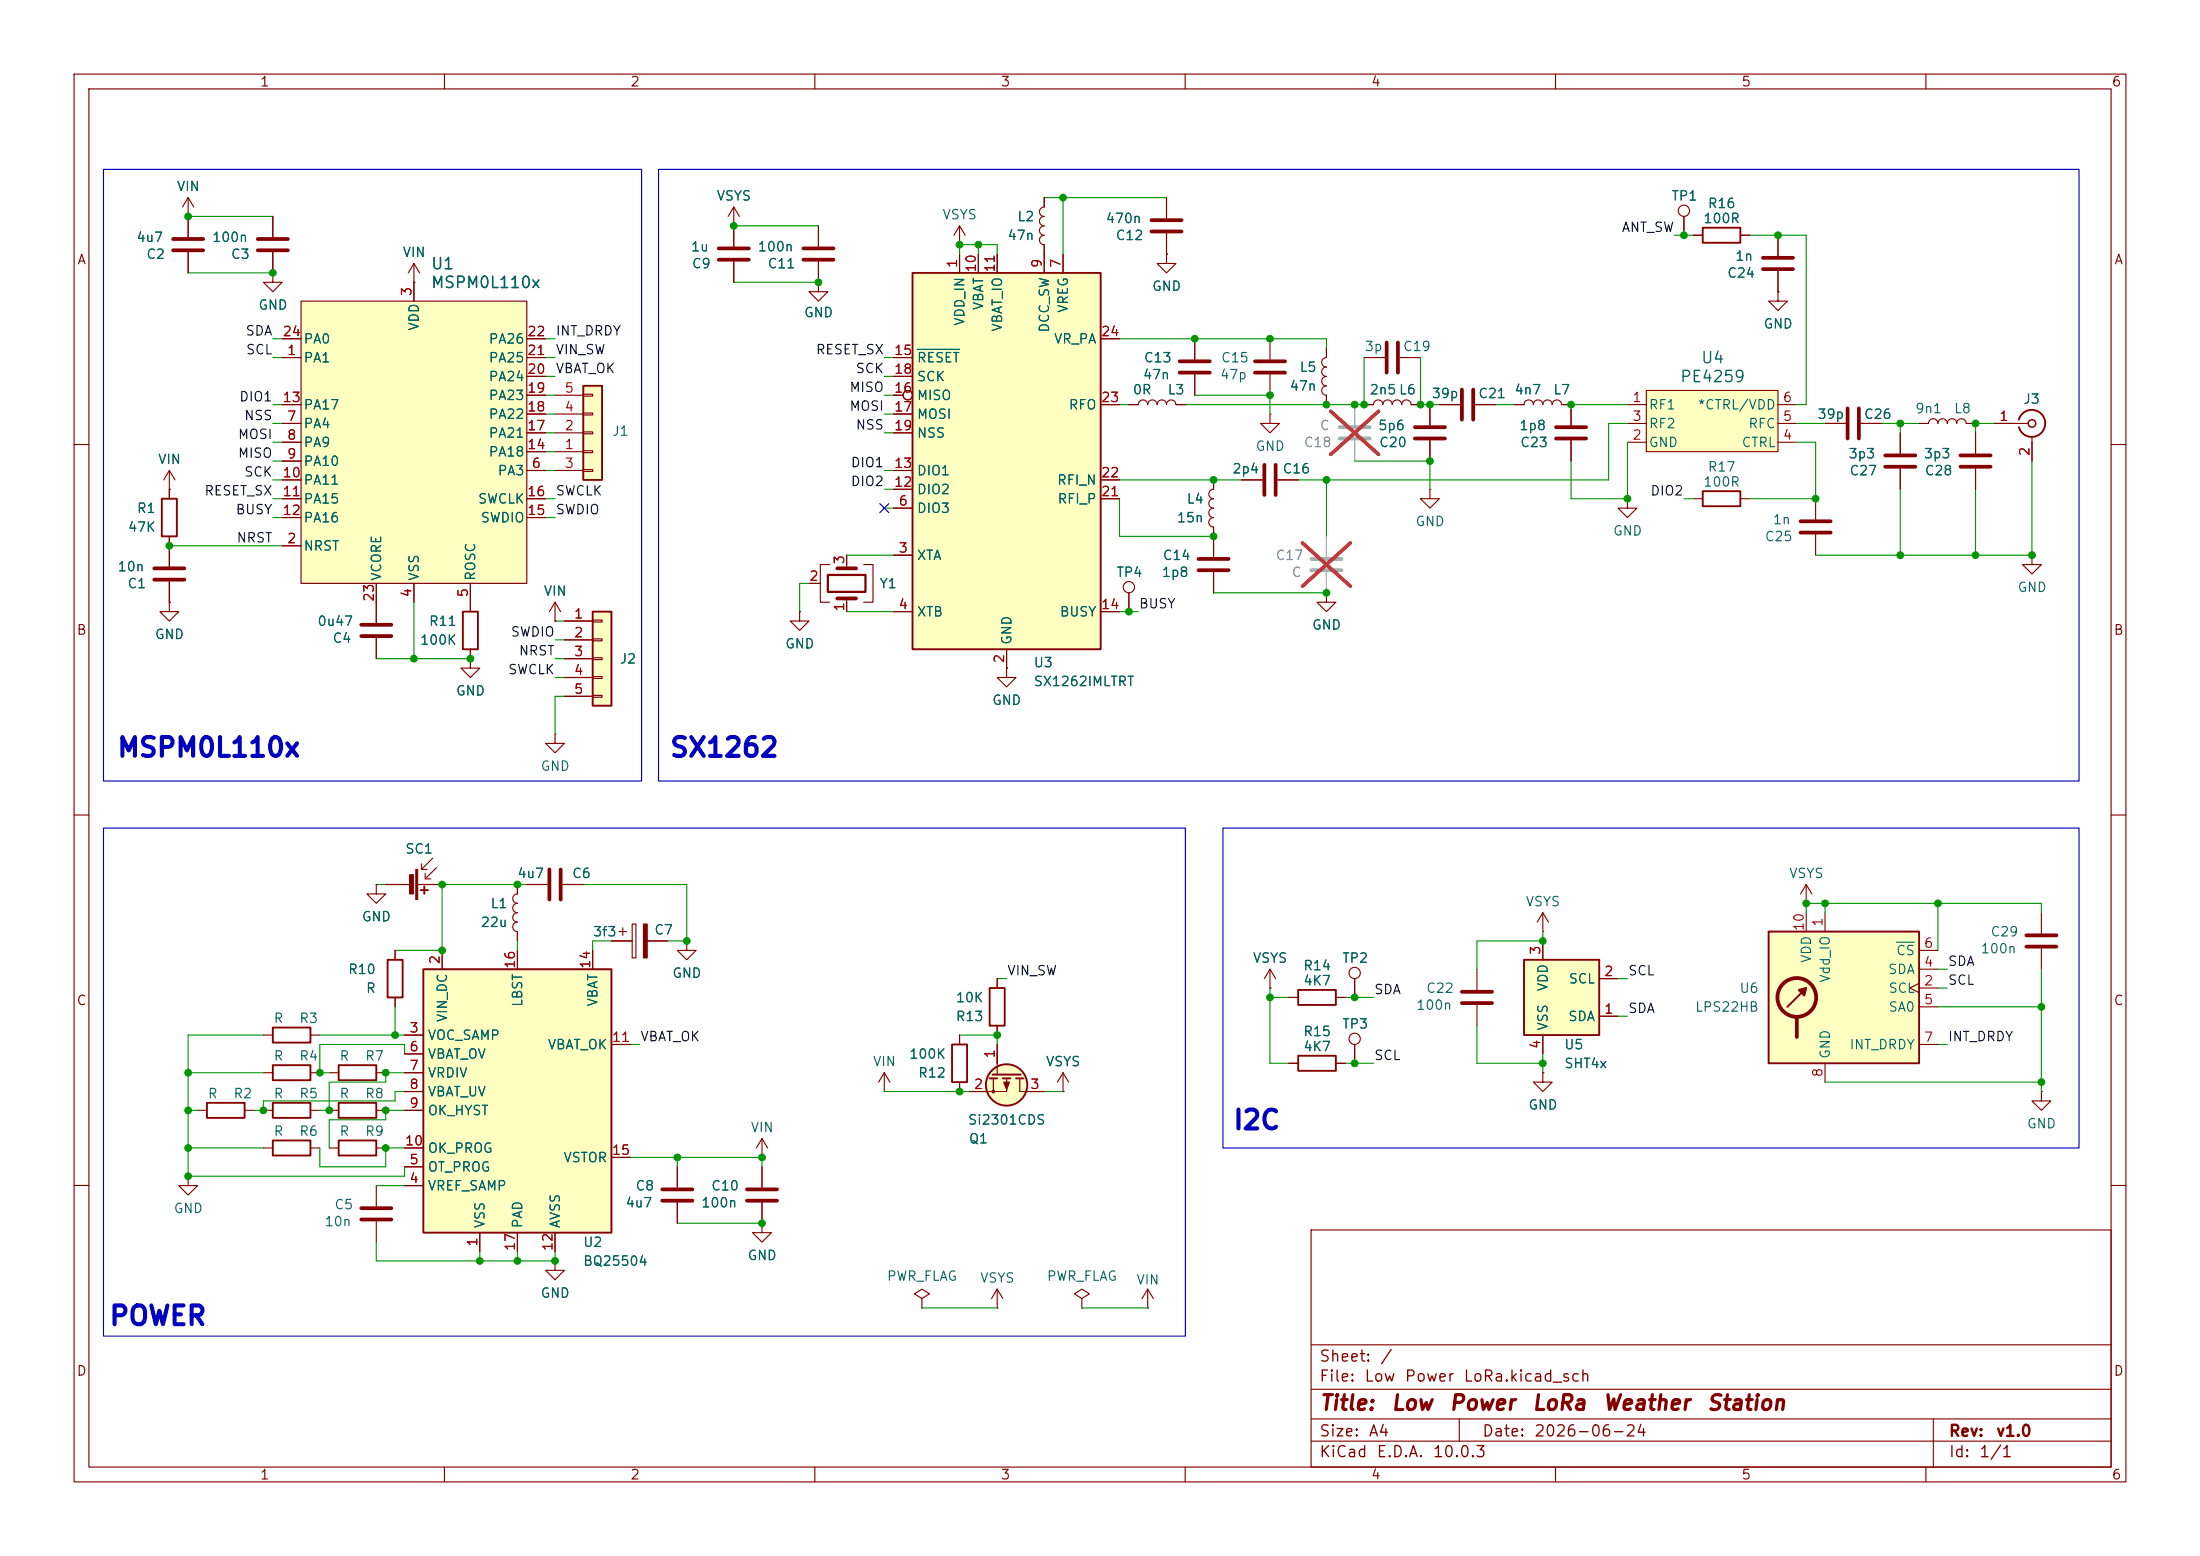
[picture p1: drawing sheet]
<svg xmlns="http://www.w3.org/2000/svg" width="297mm" height="210mm" viewBox="0 0 297 210" stroke-linecap="round" stroke-linejoin="round" font-family="sans-serif">
<g fill="none" stroke="#840000" stroke-width=".15">
<path d="M10 10h277v190h-277zM12 12h273v186h-273zM60 10v2M110 10v2M160 10v2M210 10v2M260 10v2M25.4 29.2h.1M25.4 26.7l-.8 1.2M25.4 26.7l.8 1.2M25.4 26.7v2.5M240 31.8v2.7"/>
<path d="M240 36.6v2.8M171.4 45.7v2.8M171.4 50.5v2.8M179.1 47v1.3a.64 .64 0 0 0-.7 .6 .64 .64 0 0 0 .7 .6 .64 .64 0 0 0-.7 .7 .64 .64 0 0 0 .7 .6 .64 .64 0 0 0-.7 .6 .64 .64 0 0 0 .7 .7 .64 .64 0 0 0-.7 .6 .64 .64 0 0 0 .7 .6M179.1 53.3v1.3M10 60h2M163.8 64.8v1.2a.64 .64 0 0 0-.6 .7 .64 .64 0 0 0 .6 .6M163.8 67.3a.64 .64 0 0 0-.6 .6 .64 .64 0 0 0 .6 .7 .64 .64 0 0 0-.6 .6 .64 .64 0 0 0 .6 .7 .64 .64 0 0 0-.6 .6 .64 .64 0 0 0 .6 .6M163.8 71.1v4.1M163.8 77.2v2.8M167.6 64.8h2.8M172.5 64.8h2.8"/>
<path d="M285 60h2M50.8 81.3v2.8M50.8 86.1v2.8M63.5 88.9v1.3h1.3l-1.3 1.2-1.3-1.2h1.3M63.5 88.9h.1M63.5 81.3v1.3M63.5 87.6v1.3M10 110h2M285 110h2M174 143.5h1.3M180.3 143.5h1.3M10 160h2"/>
<path d="M177 166h108v32h-108zM285 160h2M60 198v2M110 198v2M160 198v2M177 194.5h108M177 191.5h108M177 187.5h108M177 181.5h108M197 191.5v3M210 198v2M260 198v2"/>
<path d="M261 191.5v6.5"/>
</g>
<path d="M62.5 82.6h2v5h-2zM175.3 142.5h5v2h-5z" fill="none" stroke="#840000" stroke-width=".25"/>
<path d="M238 36.3h4.1M238 34.8h4.1M169.4 48.8h4.1M169.4 50.3h4.1M161.8 75.4h4.1M161.8 77h4.1M170.7 62.7v4.1M172.2 62.7v4.1M48.8 84.3h4M48.8 85.9h4" fill="none" stroke="#840000" stroke-width=".51"/>
<path d="M222.2 52.7h17.8v8.3h-17.8z" fill="#ffffc2"/>
<g fill="none" stroke="#840000" stroke-width=".15">
<path d="M25.4 29.2v2.8M25.4 34v2.8M36.8 36.8v1.3h1.3l-1.3 1.3-1.2-1.3h1.2M36.8 36.8h.1M36.8 29.2v2.8M36.8 34v2.8M99.1 30.5v2.8M99.1 35.3v2.8M110.5 38.1v1.3h1.3l-1.3 1.2-1.3-1.2h1.3M110.5 38.1h.1M110.5 30.5v2.8M110.5 35.3v2.8"/>
<path d="M141 26.7v1.2a.64 .64 0 0 0-.7 .7 .64 .64 0 0 0 .7 .6M141 29.2a.64 .64 0 0 0-.7 .6 .64 .64 0 0 0 .7 .7 .64 .64 0 0 0-.7 .6 .64 .64 0 0 0 .7 .7 .64 .64 0 0 0-.7 .6 .64 .64 0 0 0 .7 .6M141 33v1.3M157.5 26.7v2.8M157.5 31.5v2.8M227.3 29.2v2.6M240 39.4v1.2h1.3l-1.3 1.3-1.2-1.3h1.2M240 39.4h.1M152.4 54.6h1.3a.64 .64 0 0 1 .6-.6 .64 .64 0 0 1 .6 .6 .64 .64 0 0 1 .7-.6 .64 .64 0 0 1 .6 .6 .64 .64 0 0 1 .6-.6 .64 .64 0 0 1 .7 .6 .64 .64 0 0 1 .6-.6 .64 .64 0 0 1 .6 .6h1.3M161.3 45.7v2.8M161.3 50.5v2.8M171.4 55.9v1.3h1.3l-1.3 1.2-1.2-1.2h1.2"/>
<path d="M171.4 55.9h.1M219.7 54.6h2.5M219.7 59.7h2.5M219.7 57.2h2.5M222.2 52.7h17.8v8.3h-17.8zM240 54.6h2.6M240 59.7h2.6M240 57.2h2.6M22.9 66h.1M22.9 63.5v3.8M22.9 72.4v1.3M22.9 63.5l-.8 1.3"/>
<path d="M22.9 63.5l.7 1.3M228.6 67.3h1.3M234.9 67.3h1.3M245.1 67.3v2.8M245.1 72.1v2.8M274.3 74.9v1.3h1.3l-1.3 1.3-1.3-1.3h1.3M274.3 74.9h.1M179.1 80v1.3h1.2l-1.2 1.3-1.3-1.3h1.3M179.1 80h.1M53.3 128.3v1.2M53.3 134.6v1.3M92.7 127v1.3h1.3l-1.3 1.2-1.3-1.2h1.3"/>
<path d="M92.7 127h.1M129.5 139.7v1.3M275.6 123.2v2.8M275.6 128v2.8M102.9 156.2h.1M102.9 153.7l-.8 1.2M102.9 153.7l.7 1.2M102.9 153.7v2.5M119.4 147.3h.1M119.4 144.8l-.8 1.3M119.4 144.8l.7 1.3M119.4 144.8v2.5"/>
<path d="M129.5 146.1v1.2M143.5 147.3h.1M143.5 144.8l-.8 1.3M143.5 144.8l.8 1.3M143.5 144.8v2.5M275.6 147.3v1.3h1.3l-1.3 1.3-1.3-1.3h1.3M275.6 147.3h.1"/>
<circle cx="227.3" cy="28.4" r=".76"/>
</g>
<path d="M21.8 67.3h2.1v5.1h-2.1zM229.9 66.3h5v2h-5zM52.3 129.5h2.1v5.1h-2.1zM128.5 141h2.1v5.1h-2.1z" fill="none" stroke="#840000" stroke-width=".25"/>
<g fill="none" stroke="#840000" stroke-width=".51">
<path d="M23.4 33.8h4M23.4 32.3h4M34.8 33.8h4.1M34.8 32.3h4.1M97 35.1h4.1M97 33.5h4.1M108.5 35.1h4M108.5 33.5h4M155.4 31.2h4.1M155.4 29.7h4.1M159.3 48.8h4M159.3 50.3h4"/>
<path d="M243.1 71.9h4M243.1 70.4h4M273.6 126.2h4M273.6 127.8h4"/>
</g>
<path d="M238.8 125.7h20.3v17.8h-20.3z" fill="#ffffc2"/>
<path d="M175.3 133.6h5v2h-5zM238.8 125.7h20.3v17.8h-20.3zM243.8 133.4l-2.5 2.5M45.7 143.8h5.1v2h-5.1zM45.7 148.8h5.1v2.1h-5.1zM45.7 153.9h5.1v2.1h-5.1z" fill="none" stroke="#840000" stroke-width=".25"/>
<g fill="none" stroke="#840000" stroke-width=".51">
<path d="M242.6 137.4v2.6"/>
<circle cx="242.6" cy="134.6" r="2.62"/>
</g>
<path d="M242.8 133.6l1-.2-.2 1z" fill="#840000" stroke="#840000" stroke-width=".25"/>
<g fill="none" stroke="#840000" stroke-width=".15">
<path d="M99.1 30.5h.1M99.1 27.9l-.8 1.3M99.1 27.9l.7 1.3M99.1 27.9v2.6M129.5 33h.1M129.5 30.5l-.7 1.3M129.5 30.5l.8 1.3M129.5 30.5v2.5M157.5 34.3v1.3h1.2l-1.2 1.2-1.3-1.2h1.3M157.5 34.3h.1M50.8 119.4v1.3h1.3l-1.3 1.2-1.3-1.2h1.3M50.8 119.4h.1"/>
<path d="M243.8 119.4v2.5M243.8 119.4l-.7 1.3M243.8 119.4l.8 1.3M171.4 133.4h.1M171.4 130.8l-.7 1.3M171.4 130.8l.8 1.3M171.4 130.8v2.6M174 134.6h1.3M180.3 134.6h1.3M182.9 132.1v2.5M208.3 125.7h.1M208.3 123.2l-.8 1.3"/>
<path d="M208.3 123.2l.7 1.3M208.3 123.2v2.5M243.8 121.9h.1M243.8 123.2v2.5M246.4 123.2v2.5M259.1 132.7l-1.3 .7 1.3 .6M259.1 133.4h2.5M259.1 130.8h2.5M259.1 135.9h2.5M259.1 128.3h2.5M44.4 144.8h1.3M44.4 149.9h1.3"/>
<path d="M44.4 154.9h1.3M50.8 144.8h1.3M50.8 149.9h1.3M50.8 154.9h1.3M182.9 141v2.5M208.3 144.8v1.3h1.2l-1.2 1.2-1.3-1.2h1.3M208.3 144.8h.1M246.4 143.5v2.6M259.1 141h2.5"/>
<circle cx="182.9" cy="131.3" r=".76"/>
<circle cx="182.9" cy="140.2" r=".76"/>
</g>
<path d="M256 127.2h2.4" fill="none" stroke="#006464" stroke-width=".15"/>
<path d="M205.7 129.5h10.2v10.2h-10.2z" fill="#ffffc2"/>
<g fill="none" stroke="#840000" stroke-width=".25">
<path d="M229.9 30.7h5v2.1h-5zM272.5 56.6a1.81 1.81 0 0 1 2.8-1 1.81 1.81 0 0 1 .1 3 1.81 1.81 0 0 1-2.8-.9M133.6 133.4h2v5h-2zM205.7 129.5h10.2v10.2h-10.2zM133.6 145.5h1M134 145h3.8M135.4 145.5h1M137.2 145.5h1"/>
<circle cx="135.9" cy="146.4" r="2.79"/>
</g>
<g fill="none" stroke="#840000" stroke-width=".15">
<path d="M228.6 31.8h1.3M234.9 31.8h1.3M184.1 54.6h1.3a.64 .64 0 0 1 .7-.6 .64 .64 0 0 1 .6 .6 .64 .64 0 0 1 .6-.6 .64 .64 0 0 1 .7 .6 .64 .64 0 0 1 .6-.6 .64 .64 0 0 1 .6 .6 .64 .64 0 0 1 .7-.6 .64 .64 0 0 1 .6 .6h1.3M184.1 48.3h2.8M189 48.3h2.8M193 54.6v2.8M193 59.4v2.8M194.3 54.6h2.8M199.1 54.6h2.8M204.5 54.6h1.2a.64 .64 0 0 1 .7-.6 .64 .64 0 0 1 .6 .6 .64 .64 0 0 1 .6-.6 .64 .64 0 0 1 .7 .6 .64 .64 0 0 1 .6-.6 .64 .64 0 0 1 .6 .6 .64 .64 0 0 1 .7-.6 .64 .64 0 0 1 .6 .6h1.3v2.8M212.1 59.4v2.8M246.4 57.2h2.8"/>
<path d="M251.2 57.2h2.8M256.5 58.4v2.8M259.1 57.2h1.2a.64 .64 0 0 1 .7-.7 .64 .64 0 0 1 .6 .7 .64 .64 0 0 1 .7-.7 .64 .64 0 0 1 .6 .7 .64 .64 0 0 1 .6-.7 .64 .64 0 0 1 .7 .7 .64 .64 0 0 1 .6-.7 .64 .64 0 0 1 .6 .7h1.3M266.7 58.4v2.8M269.2 57.2h4.6M274.3 58.9v3.3M109.2 78.7h1.5M112 76.2h-1.3v5.1h1.3M114.3 74.9v1.8M116.6 76.2h1.3v5.1h-1.3M193 66v1.3h1.3l-1.3 1.3-1.2-1.3h1.2M193 66h.1"/>
<path d="M219.7 67.3v1.3h1.3l-1.3 1.3-1.3-1.3h1.3M219.7 67.3h.1M256.5 63.2v2.8M266.7 63.2v2.8M107.9 82.6v1.2h1.3l-1.3 1.3-1.2-1.3h1.2M107.9 82.6h.1M114.3 80.8v1.8M135.9 90.2v1.2h1.3l-1.3 1.3-1.3-1.3h1.3M135.9 90.2h.1M69.8 119.4v1.3a.63 .63 0 0 0-.6 .6 .63 .63 0 0 0 .6 .6 .64 .64 0 0 0-.6 .6 .64 .64 0 0 0 .6 .7 .64 .64 0 0 0-.6 .6 .64 .64 0 0 0 .6 .7M69.8 124.5a.63 .63 0 0 0-.6 .6 .63 .63 0 0 0 .6 .6v1.3M134.6 132.1v1.3"/>
<path d="M134.6 138.4v1.3M199.4 130.8v2.8M199.4 135.6v2.8M208.3 127v2.5M208.3 139.7v2.5M215.9 137.2h2.5M215.9 132.1h2.5M134.1 145.5v1.8M134.6 141v4M135.9 145.5v1.8h-5.1M137.7 145.5v1.8h3.3"/>
</g>
<g fill="none" stroke="#840000" stroke-width=".51">
<path d="M187.2 46.2v4.1M188.7 46.2v4.1M191 59.2h4.1M191 57.7h4.1M197.4 52.6v4M198.9 52.6v4M210.1 59.2h4M210.1 57.7h4M249.4 55.1v4.1M251 55.1v4.1M113 76.7h2.6M254.5 63h4.1"/>
<path d="M254.5 61.5h4.1M264.7 63h4M264.7 61.5h4M113 80.8h2.6M197.4 133.9h4M197.4 135.4h4"/>
</g>
<path d="M111.8 77.6h5v2.3h-5z" fill="none" stroke="#840000" stroke-width=".3"/>
<path d="M180.8 59.2h4.1M180.8 57.7h4.1M177 75.4h4.1M177 77h4.1" fill="none" stroke="#a1a1a1" stroke-width=".51"/>
<path d="M182.9 54.6v2.8M182.9 59.4v2.8M179.1 72.4v2.8M179.1 77.2v2.8" fill="none" stroke="#a1a1a1" stroke-width=".15"/>
<path d="M179.6 55.5l6.5 5.8M186.1 55.5l-6.5 5.8M175.8 73.3l6.5 5.8M182.3 73.3l-6.5 5.8" fill="none" stroke="#e12e31" stroke-width=".46"/>
<circle cx="135.9" cy="146.4" r="2.79" fill="#ffffc2" stroke="#ffffc2" stroke-width=".14"/>
<g fill="#840000" stroke="#840000" stroke-width=".15">
<path d="M135.5 146.1h.8l-.4 1z"/>
<circle cx="134.1" cy="147.3" r=".18"/>
</g>
<circle cx="274.3" cy="57.2" r=".51" fill="none" stroke="#840000" stroke-width=".2"/>
<path d="M123.2 36.8h25.4v50.8h-25.4z" fill="#ffffc2"/>
<path d="M123.2 36.8h25.4v50.8h-25.4zM57.3 119.6v1.1M36.8 138.7h5.1v2h-5.1zM56.8 120.1h1M27.9 148.8h5.1v2.1h-5.1zM36.8 148.8h5.1v2.1h-5.1zM36.8 153.9h5.1v2.1h-5.1zM36.8 143.8h5.1v2h-5.1z" fill="none" stroke="#840000" stroke-width=".25"/>
<g fill="none" stroke="#840000" stroke-width=".15">
<path d="M129.5 34.3v2.5M132.1 34.3v2.5M134.6 34.3v2.5M141 34.3v2.5M143.5 34.3v2.5M120.6 48.3h2.6M120.6 53.3h1.3M120.6 55.9h2.6M120.6 50.8h2.6M120.6 58.4h2.6M148.6 54.6h2.5M148.6 45.7h2.5"/>
<path d="M120.6 74.9h2.6M120.6 68.6h2.6M120.6 66h2.6M120.6 63.5h2.6M148.6 67.3h2.5M148.6 64.8h2.5M120.6 82.6h2.6M135.9 87.6v2.6M148.6 82.6h2.5M152.4 80v2.6M52.1 119.4h3.3M56.4 119.4h3.3"/>
<path d="M56.9 116.6v.7h.8M57.4 117.9v.7h.8M58.4 115.8l-1.5 1.5M58.9 117.1l-1.5 1.5M71.1 119.4h2.8M75.9 119.4h2.8M35.6 139.7h1.2M41.9 139.7h1.3M82.5 127h2.8M83.6 125.7h1M84.1 125.2v1M85.3 124.7h.6v4.6h-.6z"/>
<path d="M87.4 127h2.8M25.4 158.8v1.2h1.3l-1.3 1.3-1.3-1.3h1.3M25.4 158.8h.1M26.7 149.9h1.2M33 149.9h1.3M35.6 149.9h1.2M35.6 154.9h1.2M35.6 144.8h1.2M41.9 149.9h1.3M41.9 154.9h1.3M41.9 144.8h1.3M50.8 160v2.8"/>
<path d="M50.8 164.8v2.8M74.9 170.2v1.3h1.3l-1.3 1.2-1.2-1.2h1.2M74.9 170.2h.1"/>
<circle cx="122.6" cy="53.3" r=".63"/>
<circle cx="152.4" cy="79.2" r=".76"/>
</g>
<path d="M123.8 47.2h5.7" fill="none" stroke="#006464" stroke-width=".15"/>
<path d="M74.2 117.3v4.1M75.7 117.3v4.1M48.8 163.1h4M48.8 164.6h4" fill="none" stroke="#840000" stroke-width=".51"/>
<g fill="#840000" stroke="#840000" stroke-width=".15">
<path d="M86.9 124.7h.5v4.6h-.5z"/>
<path d="M56.1 117.3h.3v4.1h-.3z"/>
<path d="M55.3 118.1h.5v2.6h-.5z"/>
</g>
<path d="M57.1 130.8h25.4v35.6h-25.4z" fill="#ffffc2"/>
<path d="M57.1 130.8h25.4v35.6h-25.4z" fill="none" stroke="#840000" stroke-width=".25"/>
<g fill="none" stroke="#840000" stroke-width=".15">
<path d="M22.9 73.7v2.8M22.9 78.5v2.8M22.9 81.3v1.3h1.2l-1.2 1.2-1.3-1.2h1.3M22.9 81.3h.1M54.6 139.7h2.5M59.7 128.3v2.5M69.8 128.3v2.5M80 128.3v2.5M54.6 157.5h2.5M54.6 142.2h2.5M54.6 144.8h2.5M54.6 147.3h2.5"/>
<path d="M54.6 149.9h2.5M54.6 154.9h2.5M82.5 141h2.6M82.5 156.2h2.6M91.4 157.5v2.8M102.9 157.5v2.8M54.6 160h2.5M64.8 166.4v2.5M69.8 166.4v2.5M74.9 166.4v2.5M91.4 162.3v2.8M102.9 165.1v1.3h1.2l-1.2 1.2-1.3-1.2h1.3"/>
<path d="M102.9 165.1h.1M102.9 162.3v2.8M124.5 175.3l1-.7-1-.6-1.1 .6 1.1 .7v1.2M124.5 176.5h.1M134.6 176.5h.1M134.6 174l-.7 1.3M134.6 174l.8 1.3M134.6 174v2.5M146 175.3l1.1-.7-1.1-.6-1 .6 1 .7v1.2M146 176.5h.1M154.9 176.5h.1M154.9 174l-.7 1.3"/>
<path d="M154.9 174l.8 1.3M154.9 174v2.5"/>
</g>
<path d="M20.8 78.2h4.1M20.8 76.7h4.1M89.4 160.5h4.1M89.4 162.1h4.1M100.8 160.5h4.1M100.8 162.1h4.1" fill="none" stroke="#840000" stroke-width=".51"/>
<path d="M78.7 52.1h2.6v12.7h-2.6z" fill="#ffffc2"/>
<path d="M78.7 52.1h2.6v12.7h-2.6z" fill="none" stroke="#840000" stroke-width=".25"/>
<path d="M74.9 58.4h3.8M74.9 55.9h3.8M74.9 53.3h3.8M78.7 53.2h1.3v.3h-1.3zM78.7 55.8h1.3v.2h-1.3zM78.7 58.3h1.3v.2h-1.3zM74.9 61h3.8M74.9 63.5h3.8M78.7 60.8h1.3v.3h-1.3zM78.7 63.4h1.3v.2h-1.3z" fill="none" stroke="#840000" stroke-width=".15"/>
<path d="M40.6 40.6h30.5v38.1h-30.5z" fill="#ffffc2"/>
<g fill="none" stroke="#840000" stroke-width=".15">
<path d="M55.9 38.1h.1M55.9 35.6v5M55.9 35.6l-.8 1.2M55.9 35.6l.7 1.2M38.1 48.3h2.5M38.1 57.2h2.5M38.1 59.7h2.5M38.1 54.6h2.5M38.1 45.7h2.5M40.6 40.6h30.5v38.1h-30.5zM71.1 48.3h2.6M71.1 45.7h2.6"/>
<path d="M71.1 58.4h2.6M71.1 55.9h2.6M71.1 53.3h2.6M71.1 50.8h2.6M38.1 73.7h2.5M38.1 62.2h2.5M38.1 64.8h2.5M38.1 67.3h2.5M38.1 69.9h2.5M50.8 78.7v2.6M55.9 78.7v2.6M63.5 78.7v2.6"/>
<path d="M71.1 63.5h2.6M71.1 67.3h2.6M71.1 69.9h2.6M71.1 61h2.6M74.9 83.8h.1M74.9 99.1v1.2h1.3l-1.3 1.3-1.2-1.3h1.2M74.9 99.1h.1M74.9 81.3l-.7 1.3M74.9 81.3l.8 1.3M74.9 81.3v2.5"/>
</g>
<path d="M80 82.6h2.5v12.7h-2.5z" fill="#ffffc2"/>
<path d="M80 82.6h2.5v12.7h-2.5z" fill="none" stroke="#840000" stroke-width=".25"/>
<g fill="none" stroke="#840000" stroke-width=".15">
<path d="M25.4 29.2h.1M25.4 29.2v2.8M25.4 34v2.8M36.8 36.8h.1M36.8 29.2v2.8M36.8 34v2.8M55.9 38.1h.1M55.9 38.1v2.5M99.1 30.5h.1M99.1 30.5v2.8M99.1 35.3v2.8M110.5 38.1h.1"/>
<path d="M110.5 30.5v2.8M110.5 35.3v2.8M129.5 34.3v2.5M132.1 34.3v2.5M134.6 34.3v2.5M141 26.7v1.2M141 33v3.8M143.5 34.3v2.5M157.5 34.3h.1M157.5 26.7v2.8M157.5 31.5v2.8M227.3 29.2v2.6"/>
<path d="M228.6 31.8h1.3M234.9 31.8h1.3M240 39.4h.1M240 31.8v2.7M240 36.6v2.8M38.1 54.6h2.5M38.1 57.2h2.5M38.1 48.3h2.5M38.1 45.7h2.5M38.1 59.7h2.5M71.1 48.3h2.6M71.1 53.3h2.6"/>
<path d="M71.1 55.9h2.6M71.1 50.8h2.6M71.1 58.4h2.6M71.1 45.7h2.6M120.6 48.3h2.6M120.6 53.3h1.3M120.6 55.9h2.6M120.6 50.8h2.6M120.6 58.4h2.6M148.6 54.6h2.5M148.6 45.7h2.5M152.4 54.6h1.3"/>
<path d="M158.7 54.6h1.3M161.3 45.7v2.8M161.3 50.5v2.8M179.1 47v1.3M179.1 53.3v1.3M184.1 54.6h1.3M190.5 54.6h1.3M193 54.6v2.8M193 59.4v2.8M194.3 54.6h2.8M199.1 54.6h2.8M204.5 54.6h1.2"/>
<path d="M210.8 54.6h1.3v2.8M212.1 59.4v2.8M246.4 57.2h2.8M251.2 57.2h2.8M256.5 58.4v2.8M266.7 58.4v2.8M269.2 57.2h2.6M274.3 59.7v2.5M22.9 66h.1M22.9 66v1.3M22.9 72.4v4.1M22.9 78.5v2.8"/>
<path d="M38.1 64.8h2.5M38.1 67.3h2.5M38.1 73.7h2.5M38.1 62.2h2.5M38.1 69.9h2.5M50.8 78.7v5.4M55.9 78.7v2.6M63.5 78.7v3.9M71.1 63.5h2.6M71.1 67.3h2.6M71.1 69.9h2.6M71.1 61h2.6"/>
<path d="M109.2 78.7h1.3M114.3 74.9v1.3M120.6 74.9h2.6M120.6 68.6h2.6M120.6 66h2.6M120.6 63.5h2.6M148.6 64.8h2.5M148.6 67.3h2.5M163.8 64.8v1.2M163.8 71.1v4.1M163.8 77.2v2.8M167.6 64.8h2.8"/>
<path d="M172.5 64.8h2.8M256.5 63.2v2.8M266.7 63.2v2.8M22.9 81.3h.1M50.8 86.1v2.8M63.5 88.9h.1M63.5 87.6v1.3M74.9 83.8h.1M76.2 83.8h3.8M76.2 86.4h3.8M76.2 88.9h3.8M76.2 91.4h3.8"/>
<path d="M76.2 94h3.8M80 83.7h1.3v.2h-1.3zM80 86.2h1.3v.3h-1.3zM80 88.8h1.3v.2h-1.3zM80 91.3h1.3v.3h-1.3zM80 93.9h1.3v.2h-1.3zM107.9 82.6h.1M114.3 81.3v1.3M120.6 82.6h2.6M135.9 90.2h.1M135.9 87.6v2.6M148.6 82.6h2.5"/>
<path d="M152.4 80v2.6M179.1 80h.1M50.8 119.4h.1M52.1 119.4h2.5M57.1 119.4h2.6M69.8 119.4v1.3M71.1 119.4h2.8M75.9 119.4h2.8M53.3 128.3v1.2M53.3 134.6v1.3M54.6 139.7h2.5M59.7 128.3v2.5"/>
<path d="M69.8 125.7v1.3M69.8 128.3v2.5M80 128.3v2.5M82.5 127h2.8M87.4 127h2.8M92.7 127h.1M129.5 139.7v1.3M134.6 132.1v1.3M134.6 138.4v1.3M171.4 133.4h.1M174 134.6h1.3M180.3 134.6h1.3"/>
<path d="M182.9 132.1v2.5M208.3 127v2.5M208.3 139.7v2.5M215.9 137.2h2.5M215.9 132.1h2.5M54.6 147.3h2.5M54.6 157.5h2.5M54.6 142.2h2.5M54.6 144.8h2.5M54.6 149.9h2.5M54.6 154.9h2.5M82.5 141h2.6"/>
<path d="M82.5 156.2h2.6M91.4 157.5v2.8M102.9 157.5v2.8M129.5 146.1v1.2M130.8 147.3h2.5M134.6 141v2.5M138.4 147.3h2.6M143.5 147.3h.1M174 143.5h1.3M180.3 143.5h1.3M182.9 141v2.5M208.3 144.8h.1"/>
<path d="M54.6 160h2.5M64.8 166.4v2.5M69.8 166.4v2.5M74.9 170.2h.1M74.9 166.4v2.5M91.4 162.3v2.8M102.9 165.1h.1M102.9 162.3v2.8"/>
<circle cx="122.6" cy="53.3" r=".63"/>
</g>
<g fill="none" stroke="#009600" stroke-width=".15">
<path d="M25.4 29.2h11.4M25.4 36.8h11.4M99.1 30.5h11.4M99.1 38.1h11.4M129.5 34.3v-1.3h5.1v1.3M132.1 33v1.3M141 26.7h16.5M143.5 26.7v7.6M226.1 31.8h2.5M236.2 31.8h7.6v22.8h-1.2M36.8 59.7h1.3M36.8 57.2h1.3"/>
<path d="M36.8 45.7h1.3M36.8 54.6h1.3M36.8 48.3h1.3M73.7 45.7h1.2M73.7 53.3h1.2M73.7 55.9h1.2M73.7 48.3h1.2M73.7 50.8h1.2M73.7 58.4h1.2M119.4 53.3h1.2M119.4 55.9h1.2M119.4 48.3h1.2"/>
<path d="M119.4 50.8h1.2M119.4 58.4h1.2M151.1 45.7h28v1.3M151.1 54.6h1.3M161.3 53.3h10.1v2.6M184.1 48.3v6.3h-24.1M191.8 48.3v6.3h2.5M201.9 54.6h2.6M212.1 54.6h7.6M219.7 59.7v7.6h-7.6v-5.1M219.7 57.2h-2.5v7.6h-41.9M242.6 59.7h2.5v7.6h-8.9"/>
<path d="M242.6 57.2h3.8M254 57.2h5.1M256.5 57.2v1.2M269.2 57.2h-2.5v1.2M22.9 73.7h15.2M36.8 67.3h1.3M36.8 64.8h1.3M36.8 69.9h1.3M36.8 62.2h1.3M73.7 67.3h1.2M73.7 61h1.2M73.7 69.9h1.2"/>
<path d="M73.7 63.5h1.2M109.2 78.7h-1.3v3.9M114.3 74.9h6.3M119.4 66h1.2M119.4 68.6h1.2M119.4 63.5h1.2M151.1 64.8h16.5M151.1 67.3v5.1h12.7M179.1 64.8v7.6M182.9 62.2h10.1v3.8M227.3 67.3h1.3M256.5 66v8.9"/>
<path d="M266.7 66v8.9M274.3 62.2v12.7h-29.2M50.8 88.9h12.7M55.9 81.3v7.6M74.9 91.4h1.3M74.9 88.9h1.3M74.9 86.4h1.3M74.9 83.8h1.3M76.2 94h-1.3v5.1M114.3 82.6h6.3M151.1 82.6h2.6M163.8 80h15.3"/>
<path d="M50.8 119.4h1.3M71.1 119.4h-11.4v8.9h-6.4M78.7 119.4h14v7.6h-2.5M35.6 139.7h-10.2v19.1h29.2v-1.3M43.2 139.7h11.4M53.3 135.9v3.8M69.8 127v1.3M82.5 127h-2.5v1.3M129.5 139.7h5.1v1.3M134.6 132.1h1.3M171.4 133.4v10.1h2.6M171.4 134.6h2.6"/>
<path d="M181.6 134.6h3.8M199.4 138.4v5.1h8.9M208.3 125.7v1.3h-8.9v3.8M218.4 132.1h1.3M218.4 137.2h1.3M243.8 123.2v-1.3h31.8v1.3M246.4 121.9v1.3M261.6 135.9h14M261.6 121.9v6.4M261.6 130.8h1.3M261.6 133.4h1.3M275.6 130.8v16.5"/>
<path d="M25.4 149.9h1.3M25.4 144.8h10.2M25.4 154.9h10.2M43.2 154.9v2.6h8.9v-2.6h2.5M54.6 142.2v-1.2h-11.4v3.8h1.2M54.6 144.8h-2.5v1.3h-7.7v3.8h-1.2M54.6 147.3h-1.3v1.3h-17.7v1.3h-1.3M54.6 149.9h-2.5v1.2h-7.7v3.8M85.1 141h1.3M85.1 156.2h17.8v1.3M91.4 156.2v1.3M119.4 147.3h11.4"/>
<path d="M141 147.3h2.5M181.6 143.5h3.8M208.3 142.2v2.6M246.4 146.1h29.2M261.6 141h1.3M50.8 160h3.8M50.8 167.6v2.6h24.1v-1.3M64.8 168.9v1.3M69.8 168.9v1.3M91.4 165.1h11.5M124.5 176.5h10.1M146 176.5h8.9"/>
</g>
<path d="M118.8 68l1.2 1.2M120 68l-1.2 1.2" fill="none" stroke="#000084" stroke-width=".15"/>
<path d="M14 22.9h72.6v82.5h-72.6zM88.9 22.9h191.8v82.5h-191.8zM14 111.8h146v68.5h-146zM165.1 111.8h115.6v43.1h-115.6z" fill="none" stroke="#0000c2" stroke-width=".15"/>
<path d="M182.9 54.6v2.8M182.9 59.4v2.8M179.1 72.4v2.8M179.1 77.2v2.8" fill="none" stroke="#a1a1a1" stroke-width=".15"/>
<path d="M179.6 55.5l6.5 5.8M186.1 55.5l-6.5 5.8M175.8 73.3l6.5 5.8M182.3 73.3l-6.5 5.8" fill="none" stroke="#e12e31" stroke-width=".46"/>
<path d="M123.8 47.2h5.7" fill="none" stroke="#006464" stroke-width=".15"/>
<g fill="#009600" stroke="#009600" stroke-width=".14">
<circle cx="179.1" cy="80" r=".46"/>
<circle cx="163.8" cy="72.4" r=".46"/>
<circle cx="171.4" cy="45.7" r=".46"/>
<circle cx="171.4" cy="53.3" r=".46"/>
<circle cx="163.8" cy="64.8" r=".46"/>
<circle cx="161.3" cy="45.7" r=".46"/>
<circle cx="208.3" cy="127" r=".46"/>
<circle cx="208.3" cy="143.5" r=".46"/>
<circle cx="171.4" cy="134.6" r=".46"/>
<circle cx="182.9" cy="134.6" r=".46"/>
<circle cx="182.9" cy="143.5" r=".46"/>
<circle cx="184.1" cy="54.6" r=".46"/>
<circle cx="179.1" cy="54.6" r=".46"/>
<circle cx="179.1" cy="64.8" r=".46"/>
<circle cx="182.9" cy="54.6" r=".46"/>
<circle cx="110.5" cy="38.1" r=".46"/>
<circle cx="129.5" cy="33" r=".46"/>
<circle cx="132.1" cy="33" r=".46"/>
<circle cx="191.8" cy="54.6" r=".46"/>
<circle cx="193" cy="62.2" r=".46"/>
<circle cx="193" cy="54.6" r=".46"/>
<circle cx="266.7" cy="74.9" r=".46"/>
<circle cx="266.7" cy="57.2" r=".46"/>
<circle cx="227.3" cy="31.8" r=".46"/>
<circle cx="240" cy="31.8" r=".46"/>
<circle cx="212.1" cy="54.6" r=".46"/>
<circle cx="219.7" cy="67.3" r=".46"/>
<circle cx="245.1" cy="67.3" r=".46"/>
<circle cx="243.8" cy="121.9" r=".46"/>
<circle cx="246.4" cy="121.9" r=".46"/>
<circle cx="261.6" cy="121.9" r=".46"/>
<circle cx="275.6" cy="146.1" r=".46"/>
<circle cx="275.6" cy="135.9" r=".46"/>
<circle cx="102.9" cy="156.2" r=".46"/>
<circle cx="91.4" cy="156.2" r=".46"/>
<circle cx="256.5" cy="57.2" r=".46"/>
<circle cx="274.3" cy="74.9" r=".46"/>
<circle cx="143.5" cy="26.7" r=".46"/>
<circle cx="152.4" cy="82.6" r=".46"/>
<circle cx="256.5" cy="74.9" r=".46"/>
<circle cx="25.4" cy="149.9" r=".46"/>
<circle cx="25.4" cy="158.8" r=".46"/>
<circle cx="25.4" cy="154.9" r=".46"/>
<circle cx="25.4" cy="144.8" r=".46"/>
<circle cx="52.1" cy="154.9" r=".46"/>
<circle cx="52.1" cy="149.9" r=".46"/>
<circle cx="44.4" cy="149.9" r=".46"/>
<circle cx="52.1" cy="144.8" r=".46"/>
<circle cx="43.2" cy="144.8" r=".46"/>
<circle cx="35.6" cy="149.9" r=".46"/>
<circle cx="63.5" cy="88.9" r=".46"/>
<circle cx="129.5" cy="147.3" r=".46"/>
<circle cx="92.7" cy="127" r=".46"/>
<circle cx="134.6" cy="139.7" r=".46"/>
<circle cx="64.8" cy="170.2" r=".46"/>
<circle cx="74.9" cy="170.2" r=".46"/>
<circle cx="69.8" cy="170.2" r=".46"/>
<circle cx="102.9" cy="165.1" r=".46"/>
<circle cx="22.9" cy="73.7" r=".46"/>
<circle cx="55.9" cy="88.9" r=".46"/>
<circle cx="36.8" cy="36.8" r=".46"/>
<circle cx="25.4" cy="29.2" r=".46"/>
<circle cx="99.1" cy="30.5" r=".46"/>
<circle cx="53.3" cy="139.7" r=".46"/>
<circle cx="69.8" cy="119.4" r=".46"/>
<circle cx="59.7" cy="119.4" r=".46"/>
<circle cx="59.7" cy="128.3" r=".46"/>
</g>
<g font-size="2.5" fill="#0000c2">
<text x="15.7" y="102.8">MSPM0L110x</text>
<text x="90.3" y="102.8">SX1262</text>
<text x="166.3" y="153.1">I2C</text>
<text x="14.6" y="179.5">POWER</text>
</g>
<g font-size="2" fill="#840000">
<text x="178" y="190.8">Title:</text>
<text x="187.7" y="190.8">Low</text>
<text x="195.5" y="190.8">Power</text>
<text x="206.7" y="190.8">LoRa</text>
<text x="216.3" y="190.8">Weather</text>
<text x="230.3" y="190.8">Station</text>
</g>
<g font-size="1.5" fill="#006464">
<text x="58.1" y="36.7">U1</text>
<text x="58.1" y="39.3">MSPM0L110x</text>
<text x="226.7" y="52">PE4259</text>
<text x="229.5" y="49.4">U4</text>
</g>
<g font-size="1.5" fill="#840000">
<text x="178" y="184.2">Sheet:</text>
<text x="186.2" y="184.2">/</text>
<text x="178" y="186.9">File:</text>
<text x="184.1" y="186.9">Low</text>
<text x="189.5" y="186.9">Power</text>
<text x="197.5" y="186.9">LoRa.kicad_sch</text>
<text x="178" y="197.1">KiCad</text>
<text x="178" y="194.3">Size:</text>
<text x="184.7" y="194.3">A4</text>
<text x="185.7" y="197.1">E.D.A.</text>
<text x="193.3" y="197.1">10.0.3</text>
<text x="200" y="194.3">Date:</text>
<text x="207" y="194.3">2026-06-24</text>
<text x="263" y="194.3">Rev:</text>
<text x="263" y="197.1">Id:</text>
<text x="267.1" y="197.1">1/1</text>
<text x="269.4" y="194.3">v1.0</text>
</g>
<g font-size="1.3" fill="#840000">
<text x="35" y="12">1</text>
<text x="85" y="12">2</text>
<text x="135" y="12">3</text>
<text x="185" y="12">4</text>
<text x="235" y="12">5</text>
<text x="285" y="12">6</text>
<text x="10.3" y="36">A</text>
<text x="285.3" y="36">A</text>
<text x="10.3" y="86">B</text>
<text x="285.3" y="86">B</text>
<text x="10.3" y="136">C</text>
<text x="285.3" y="136">C</text>
<text x="10.3" y="186">D</text>
<text x="285.3" y="186">D</text>
<text x="35" y="200">1</text>
<text x="85" y="200">2</text>
<text x="135" y="200">3</text>
<text x="185" y="200">4</text>
<text x="235" y="200">5</text>
<text x="285" y="200">6</text>
</g>
<g font-size="1.3" fill="#006464">
<text x="23.8" y="26.1">VIN</text>
<text x="96.7" y="27.4">VSYS</text>
<text x="127.1" y="29.9">VSYS</text>
<text x="225.6" y="27.4">TP1</text>
<text x="230.5" y="28.4">R16</text>
<text x="18.3" y="33">4u7</text>
<text x="19.7" y="35.3">C2</text>
<text x="28.5" y="33">100n</text>
<text x="31.1" y="35.3">C3</text>
<text x="54.3" y="35">VIN</text>
<text x="93.2" y="34.2">1u</text>
<text x="102.2" y="34.2">100n</text>
<text x="135.9" y="32.7">47n</text>
<text x="137.2" y="30.2">L2</text>
<text x="149.2" y="30.4">470n</text>
<text x="150.5" y="32.7">C12</text>
<text x="229.9" y="30.4">100R</text>
<text x="234.2" y="35.5">1n</text>
<text x="93.3" y="36.5">C9</text>
<text x="103.5" y="36.5">C11</text>
<text x="133.1" y="42" transform="rotate(-90 133.1 42)">VBAT</text>
<text x="155.4" y="39.6">GND</text>
<text x="233.1" y="37.8">C24</text>
<text x="34.8" y="42.1">GND</text>
<text x="40.9" y="46.7">PA0</text>
<text x="56.9" y="44.7" transform="rotate(-90 56.9 44.7)">VDD</text>
<text x="65.9" y="46.7">PA26</text>
<text x="108.5" y="43.1">GND</text>
<text x="130.5" y="44.1" transform="rotate(-90 130.5 44.1)">VDD_IN</text>
<text x="135.6" y="44.9" transform="rotate(-90 135.6 44.9)">VBAT_IO</text>
<text x="141.9" y="45" transform="rotate(-90 141.9 45)">DCC_SW</text>
<text x="142.2" y="46.7">VR_PA</text>
<text x="144.5" y="42.3" transform="rotate(-90 144.5 42.3)">VREG</text>
<text x="184.1" y="47.7">3p</text>
<text x="189.3" y="47.7">C19</text>
<text x="238" y="44.7">GND</text>
<text x="40.9" y="49.2">PA1</text>
<text x="65.9" y="51.8">PA24</text>
<text x="65.9" y="49.2">PA25</text>
<text x="123.7" y="49.2">RESET</text>
<text x="123.7" y="51.8">SCK</text>
<text x="152.8" y="53.5">0R</text>
<text x="154.2" y="51.5">47n</text>
<text x="154.3" y="49.2">C13</text>
<text x="157.5" y="53.5">L3</text>
<text x="164.6" y="51.5">47p</text>
<text x="164.8" y="49.2">C15</text>
<text x="174" y="53">47n</text>
<text x="175.3" y="50.5">L5</text>
<text x="184.8" y="53.5">2n5L6</text>
<text x="204.4" y="53.5">4n7</text>
<text x="209.6" y="53.5">L7</text>
<text x="40.9" y="58.1">PA4</text>
<text x="40.9" y="55.6">PA17</text>
<text x="65.9" y="59.4">PA21</text>
<text x="65.9" y="56.9">PA22</text>
<text x="65.9" y="54.3">PA23</text>
<text x="82.6" y="59.1">J1</text>
<text x="123.7" y="54.3">MISO</text>
<text x="123.7" y="56.9">MOSI</text>
<text x="123.7" y="59.4">NSS</text>
<text x="144.2" y="55.6">RFO</text>
<text x="186" y="58.4">5p6</text>
<text x="193.2" y="54.1">39p</text>
<text x="199.5" y="54.1">C21</text>
<text x="205" y="58.4">1p8</text>
<text x="222.5" y="55.6">RF1</text>
<text x="222.5" y="58.1">RF2</text>
<text x="229.1" y="55.6">*CTRL/VDD</text>
<text x="235.9" y="58.1">RFC</text>
<text x="245.3" y="56.9">39p</text>
<text x="251.5" y="56.9">C26</text>
<text x="258.5" y="56.1">9n1</text>
<text x="263.7" y="56.1">L8</text>
<text x="273.1" y="54.8">J3</text>
<text x="21.2" y="62.9">VIN</text>
<text x="40.9" y="60.7">PA9</text>
<text x="40.9" y="63.2">PA10</text>
<text x="40.9" y="65.7">PA11</text>
<text x="65.9" y="61.9">PA18</text>
<text x="67.1" y="64.5">PA3</text>
<text x="123.7" y="64.5">DIO1</text>
<text x="142.6" y="65.7">RFI_N</text>
<text x="166.3" y="64.2">2p4</text>
<text x="169.4" y="61.2">GND</text>
<text x="173.1" y="64.2">C16</text>
<text x="186.1" y="60.7">C20</text>
<text x="205.1" y="60.7">C23</text>
<text x="222.5" y="60.7">GND</text>
<text x="229.9" y="66">100R</text>
<text x="230.5" y="64">R17</text>
<text x="235" y="60.7">CTRL</text>
<text x="249.5" y="62.2">3p3</text>
<text x="249.6" y="64.5">C27</text>
<text x="259.6" y="62.2">3p3</text>
<text x="259.8" y="64.5">C28</text>
<text x="18.4" y="69.6">R1</text>
<text x="40.9" y="68.3">PA15</text>
<text x="40.9" y="70.8">PA16</text>
<text x="64.4" y="68.3">SWCLK</text>
<text x="64.8" y="70.8">SWDIO</text>
<text x="123.7" y="69.6">DIO3</text>
<text x="123.7" y="67">DIO2</text>
<text x="142.7" y="68.3">RFI_P</text>
<text x="158.8" y="70.8">15n</text>
<text x="160.1" y="68.3">L4</text>
<text x="191" y="71.3">GND</text>
<text x="239.2" y="71.1">1n</text>
<text x="15.8" y="77.4">10n</text>
<text x="17.2" y="72.1">47K</text>
<text x="40.9" y="74.6">NRST</text>
<text x="123.7" y="75.9">XTA</text>
<text x="156.9" y="75.9">C14</text>
<text x="217.7" y="72.6">GND</text>
<text x="238.2" y="73.4">C25</text>
<text x="17.1" y="79.7">C1</text>
<text x="51.8" y="78.5" transform="rotate(-90 51.8 78.5)">VCORE</text>
<text x="56.9" y="78.5" transform="rotate(-90 56.9 78.5)">VSS</text>
<text x="64.5" y="78.5" transform="rotate(-90 64.5 78.5)">ROSC</text>
<text x="73.3" y="80.7">VIN</text>
<text x="118.6" y="79.7">Y1</text>
<text x="123.7" y="83.5">XTB</text>
<text x="143" y="83.5">BUSY</text>
<text x="150.6" y="78.2">TP4</text>
<text x="156.7" y="78.2">1p8</text>
<text x="272.3" y="80.2">GND</text>
<text x="20.8" y="86.6">GND</text>
<text x="42.8" y="84.8">0u47</text>
<text x="44.8" y="87.1">C4</text>
<text x="56.6" y="87.3">100K</text>
<text x="57.8" y="84.8">R11</text>
<text x="83.6" y="89.9">J2</text>
<text x="105.9" y="87.8">GND</text>
<text x="136.9" y="87.1" transform="rotate(-90 136.9 87.1)">GND</text>
<text x="177" y="85.3">GND</text>
<text x="61.5" y="94.2">GND</text>
<text x="133.9" y="95.5">GND</text>
<text x="139.5" y="92.9">SX1262IMLTRT</text>
<text x="139.5" y="90.4">U3</text>
<text x="72.9" y="104.3">GND</text>
<text x="54.6" y="115.5">SC1</text>
<text x="69.7" y="118.8">4u7</text>
<text x="77.1" y="118.8">C6</text>
<text x="241.4" y="118.8">VSYS</text>
<text x="48.8" y="124.7">GND</text>
<text x="64.8" y="125.4">22u</text>
<text x="66.1" y="122.9">L1</text>
<text x="205.9" y="122.6">VSYS</text>
<text x="46.9" y="131.8">R10</text>
<text x="80" y="126.7">3f3</text>
<text x="88.2" y="126.4">C7</text>
<text x="169.1" y="130.3">VSYS</text>
<text x="175.9" y="131.3">R14</text>
<text x="181.1" y="130.3">TP2</text>
<text x="244.8" y="130.1" transform="rotate(-90 244.8 130.1)">VDD</text>
<text x="254.8" y="131.8">SDA</text>
<text x="255.9" y="129.2">CS</text>
<text x="267.3" y="129">100n</text>
<text x="268.6" y="126.7">C29</text>
<text x="49.3" y="134.3">R</text>
<text x="70.8" y="136" transform="rotate(-90 70.8 136)">LBST</text>
<text x="81" y="135.9" transform="rotate(-90 81 135.9)">VBAT</text>
<text x="90.7" y="132.3">GND</text>
<text x="128.9" y="135.6">10K</text>
<text x="175.9" y="133.3">4K7</text>
<text x="191.1" y="136.6">100n</text>
<text x="192.4" y="134.3">C22</text>
<text x="209.3" y="133.9" transform="rotate(-90 209.3 133.9)">VDD</text>
<text x="211.7" y="133.1">SCL</text>
<text x="228.7" y="136.9">LPS22HB</text>
<text x="234.7" y="134.3">U6</text>
<text x="247.4" y="132.7" transform="rotate(-90 247.4 132.7)">Vdd_IO</text>
<text x="254.9" y="134.3">SCL</text>
<text x="254.9" y="136.9">SA0</text>
<text x="36.9" y="143.5">R</text>
<text x="36.9" y="138.4">R</text>
<text x="40.3" y="143.5">R4</text>
<text x="40.3" y="138.4">R3</text>
<text x="45.7" y="143.5">R</text>
<text x="49.2" y="143.5">R7</text>
<text x="57.7" y="140.7">VOC_SAMP</text>
<text x="57.7" y="143.2">VBAT_OV</text>
<text x="60.7" y="138.1" transform="rotate(-90 60.7 138.1)">VIN_DC</text>
<text x="73.9" y="141.9">VBAT_OK</text>
<text x="122.7" y="143.2">100K</text>
<text x="128.9" y="138.1">R13</text>
<text x="175.9" y="140.2">R15</text>
<text x="175.9" y="142.2">4K7</text>
<text x="181.1" y="139.1">TP3</text>
<text x="209.3" y="139.2" transform="rotate(-90 209.3 139.2)">VSS</text>
<text x="211.1" y="141.9">U5</text>
<text x="211.6" y="138.1">SDA</text>
<text x="247.4" y="143" transform="rotate(-90 247.4 143)">GND</text>
<text x="249.6" y="141.9">INT_DRDY</text>
<text x="28" y="148.5">R</text>
<text x="31.4" y="148.5">R2</text>
<text x="36.9" y="148.5">R</text>
<text x="40.3" y="148.5">R5</text>
<text x="45.7" y="148.5">R</text>
<text x="49.2" y="148.5">R8</text>
<text x="57.7" y="145.8">VRDIV</text>
<text x="57.7" y="148.3">VBAT_UV</text>
<text x="117.8" y="144.2">VIN</text>
<text x="123.9" y="145.8">R12</text>
<text x="141.1" y="144.2">VSYS</text>
<text x="211.1" y="144.5">SHT4x</text>
<text x="36.9" y="153.6">R</text>
<text x="40.3" y="153.6">R6</text>
<text x="45.7" y="153.6">R</text>
<text x="49.2" y="153.6">R9</text>
<text x="57.7" y="150.8">OK_HYST</text>
<text x="57.7" y="155.9">OK_PROG</text>
<text x="101.3" y="153.1">VIN</text>
<text x="130.6" y="152.1">Si2301CDS</text>
<text x="130.7" y="154.6">Q1</text>
<text x="206.2" y="150.1">GND</text>
<text x="273.6" y="152.6">GND</text>
<text x="57.7" y="161">VREF_SAMP</text>
<text x="57.7" y="158.5">OT_PROG</text>
<text x="76" y="157.2">VSTOR</text>
<text x="85.7" y="161">C8</text>
<text x="95.9" y="161">C10</text>
<text x="23.4" y="164">GND</text>
<text x="43.7" y="165.8">10n</text>
<text x="45.1" y="163.5">C5</text>
<text x="65.7" y="165.9" transform="rotate(-90 65.7 165.9)">VSS</text>
<text x="70.8" y="165.9" transform="rotate(-90 70.8 165.9)">PAD</text>
<text x="75.9" y="165.9" transform="rotate(-90 75.9 165.9)">AVSS</text>
<text x="84.4" y="163.3">4u7</text>
<text x="94.6" y="163.3">100n</text>
<text x="78.6" y="171.2">BQ25504</text>
<text x="78.6" y="168.6">U2</text>
<text x="100.8" y="170.4">GND</text>
<text x="119.6" y="173.2">PWR_FLAG</text>
<text x="132.2" y="173.4">VSYS</text>
<text x="141.2" y="173.2">PWR_FLAG</text>
<text x="153.3" y="173.7">VIN</text>
<text x="72.9" y="175.5">GND</text>
</g>
<g font-size="1.3" fill="#0f0f0f">
<text x="218.8" y="31.6">ANT_SW</text>
<text x="33.1" y="45.6">SDA</text>
<text x="74.9" y="45.6">INT_DRDY</text>
<text x="33.1" y="48.1">SCL</text>
<text x="74.9" y="48.1">VIN_SW</text>
<text x="74.9" y="50.7">VBAT_OK</text>
<text x="110" y="48.1">RESET_SX</text>
<text x="114.6" y="53.2">MISO</text>
<text x="115.4" y="50.7">SCK</text>
<text x="32" y="59.6">MOSI</text>
<text x="32.2" y="54.5">DIO1</text>
<text x="32.9" y="57">NSS</text>
<text x="114.6" y="55.8">MOSI</text>
<text x="115.4" y="58.3">NSS</text>
<text x="32" y="62.1">MISO</text>
<text x="32.9" y="64.6">SCK</text>
<text x="114.8" y="65.9">DIO2</text>
<text x="114.8" y="63.4">DIO1</text>
<text x="27.5" y="67.2">RESET_SX</text>
<text x="31.7" y="69.7">BUSY</text>
<text x="74.9" y="67.2">SWCLK</text>
<text x="74.9" y="69.7">SWDIO</text>
<text x="222.7" y="67.2">DIO2</text>
<text x="31.8" y="73.5">NRST</text>
<text x="153.7" y="82.4">BUSY</text>
<text x="68.9" y="86.2">SWDIO</text>
<text x="69.9" y="88.8">NRST</text>
<text x="68.5" y="91.3">SWCLK</text>
<text x="135.9" y="132">VIN_SW</text>
<text x="219.7" y="132">SCL</text>
<text x="262.9" y="130.7">SDA</text>
<text x="185.4" y="134.5">SDA</text>
<text x="219.7" y="137">SDA</text>
<text x="262.9" y="133.2">SCL</text>
<text x="86.4" y="140.8">VBAT_OK</text>
<text x="185.4" y="143.4">SCL</text>
<text x="262.9" y="140.8">INT_DRDY</text>
</g>
<g font-size="1.3" fill="#a90000">
<text x="55.9" y="40.1" transform="rotate(-90 55.9 40.1)">3</text>
<text x="129.5" y="36.3" transform="rotate(-90 129.5 36.3)">1</text>
<text x="132.1" y="36.9" transform="rotate(-90 132.1 36.9)">10</text>
<text x="134.6" y="36.9" transform="rotate(-90 134.6 36.9)">11</text>
<text x="140.9" y="36.3" transform="rotate(-90 140.9 36.3)">9</text>
<text x="143.5" y="36.3" transform="rotate(-90 143.5 36.3)">7</text>
<text x="38.1" y="45.7">24</text>
<text x="71.1" y="45.7">22</text>
<text x="148.5" y="45.7">24</text>
<text x="38.7" y="48.2">1</text>
<text x="71.1" y="53.3">19</text>
<text x="71.1" y="50.8">20</text>
<text x="71.1" y="48.2">21</text>
<text x="76.1" y="53.3">5</text>
<text x="120.6" y="48.2">15</text>
<text x="120.6" y="53.3">16</text>
<text x="120.6" y="50.8">18</text>
<text x="38.1" y="54.6">13</text>
<text x="38.7" y="57.1">7</text>
<text x="38.7" y="59.7">8</text>
<text x="71.1" y="58.4">17</text>
<text x="71.1" y="55.9">18</text>
<text x="76.1" y="58.4">2</text>
<text x="76.1" y="55.9">4</text>
<text x="120.6" y="55.9">17</text>
<text x="120.6" y="58.4">19</text>
<text x="148.5" y="54.6">23</text>
<text x="220.3" y="54.6">1</text>
<text x="220.3" y="59.7">2</text>
<text x="220.3" y="57.1">3</text>
<text x="240.6" y="59.7">4</text>
<text x="240.6" y="57.1">5</text>
<text x="240.6" y="54.6">6</text>
<text x="269.8" y="57.1">1</text>
<text x="38.1" y="64.7">10</text>
<text x="38.7" y="62.2">9</text>
<text x="71.1" y="60.9">14</text>
<text x="71.7" y="63.5">6</text>
<text x="76.1" y="60.9">1</text>
<text x="76.1" y="63.5">3</text>
<text x="120.6" y="63.5">13</text>
<text x="148.5" y="64.7">22</text>
<text x="274.3" y="61.7" transform="rotate(-90 274.3 61.7)">2</text>
<text x="38.1" y="67.3">11</text>
<text x="38.1" y="69.8">12</text>
<text x="71.1" y="69.8">15</text>
<text x="71.1" y="67.3">16</text>
<text x="120.6" y="66">12</text>
<text x="121.2" y="68.6">6</text>
<text x="148.5" y="67.3">21</text>
<text x="38.7" y="73.6">2</text>
<text x="114.3" y="76.3" transform="rotate(-90 114.3 76.3)">3</text>
<text x="121.2" y="74.9">3</text>
<text x="50.8" y="81.3" transform="rotate(-90 50.8 81.3)">23</text>
<text x="55.9" y="80.7" transform="rotate(-90 55.9 80.7)">4</text>
<text x="63.5" y="80.7" transform="rotate(-90 63.5 80.7)">5</text>
<text x="77.4" y="83.8">1</text>
<text x="109.1" y="78.7">2</text>
<text x="114.3" y="82.6" transform="rotate(-90 114.3 82.6)">1</text>
<text x="121.2" y="82.5">4</text>
<text x="148.5" y="82.5">14</text>
<text x="77.4" y="86.3">2</text>
<text x="77.4" y="88.9">3</text>
<text x="135.9" y="89.6" transform="rotate(-90 135.9 89.6)">2</text>
<text x="77.4" y="91.4">4</text>
<text x="77.4" y="94">5</text>
<text x="243.8" y="125.8" transform="rotate(-90 243.8 125.8)">10</text>
<text x="246.4" y="125.2" transform="rotate(-90 246.4 125.2)">1</text>
<text x="59.7" y="130.2" transform="rotate(-90 59.7 130.2)">2</text>
<text x="69.8" y="130.9" transform="rotate(-90 69.8 130.9)">16</text>
<text x="80" y="130.9" transform="rotate(-90 80 130.9)">14</text>
<text x="208.3" y="129" transform="rotate(-90 208.3 129)">3</text>
<text x="259.6" y="130.8">4</text>
<text x="259.6" y="128.2">6</text>
<text x="216.5" y="137.1">1</text>
<text x="216.5" y="132.1">2</text>
<text x="259.6" y="133.3">2</text>
<text x="259.6" y="135.9">5</text>
<text x="55.2" y="139.7">3</text>
<text x="55.2" y="142.2">6</text>
<text x="82.5" y="140.9">11</text>
<text x="134.6" y="142.9" transform="rotate(-90 134.6 142.9)">1</text>
<text x="208.3" y="141.7" transform="rotate(-90 208.3 141.7)">4</text>
<text x="259.6" y="140.9">7</text>
<text x="55.2" y="144.8">7</text>
<text x="55.2" y="147.3">8</text>
<text x="55.2" y="149.8">9</text>
<text x="131.4" y="147.3">2</text>
<text x="139" y="147.3">3</text>
<text x="246.4" y="145.5" transform="rotate(-90 246.4 145.5)">8</text>
<text x="54.6" y="154.9">10</text>
<text x="55.2" y="160">4</text>
<text x="55.2" y="157.5">5</text>
<text x="82.5" y="156.2">15</text>
<text x="64.7" y="168.3" transform="rotate(-90 64.7 168.3)">1</text>
<text x="69.8" y="169" transform="rotate(-90 69.8 169)">17</text>
<text x="74.9" y="169" transform="rotate(-90 74.9 169)">12</text>
</g>
<g font-size="1.3" fill="#989898">
<text x="178.1" y="58.4">C</text>
<text x="175.9" y="60.7">C18</text>
<text x="172.1" y="75.9">C17</text>
<text x="174.3" y="78.2">C</text>
</g>
</svg>
